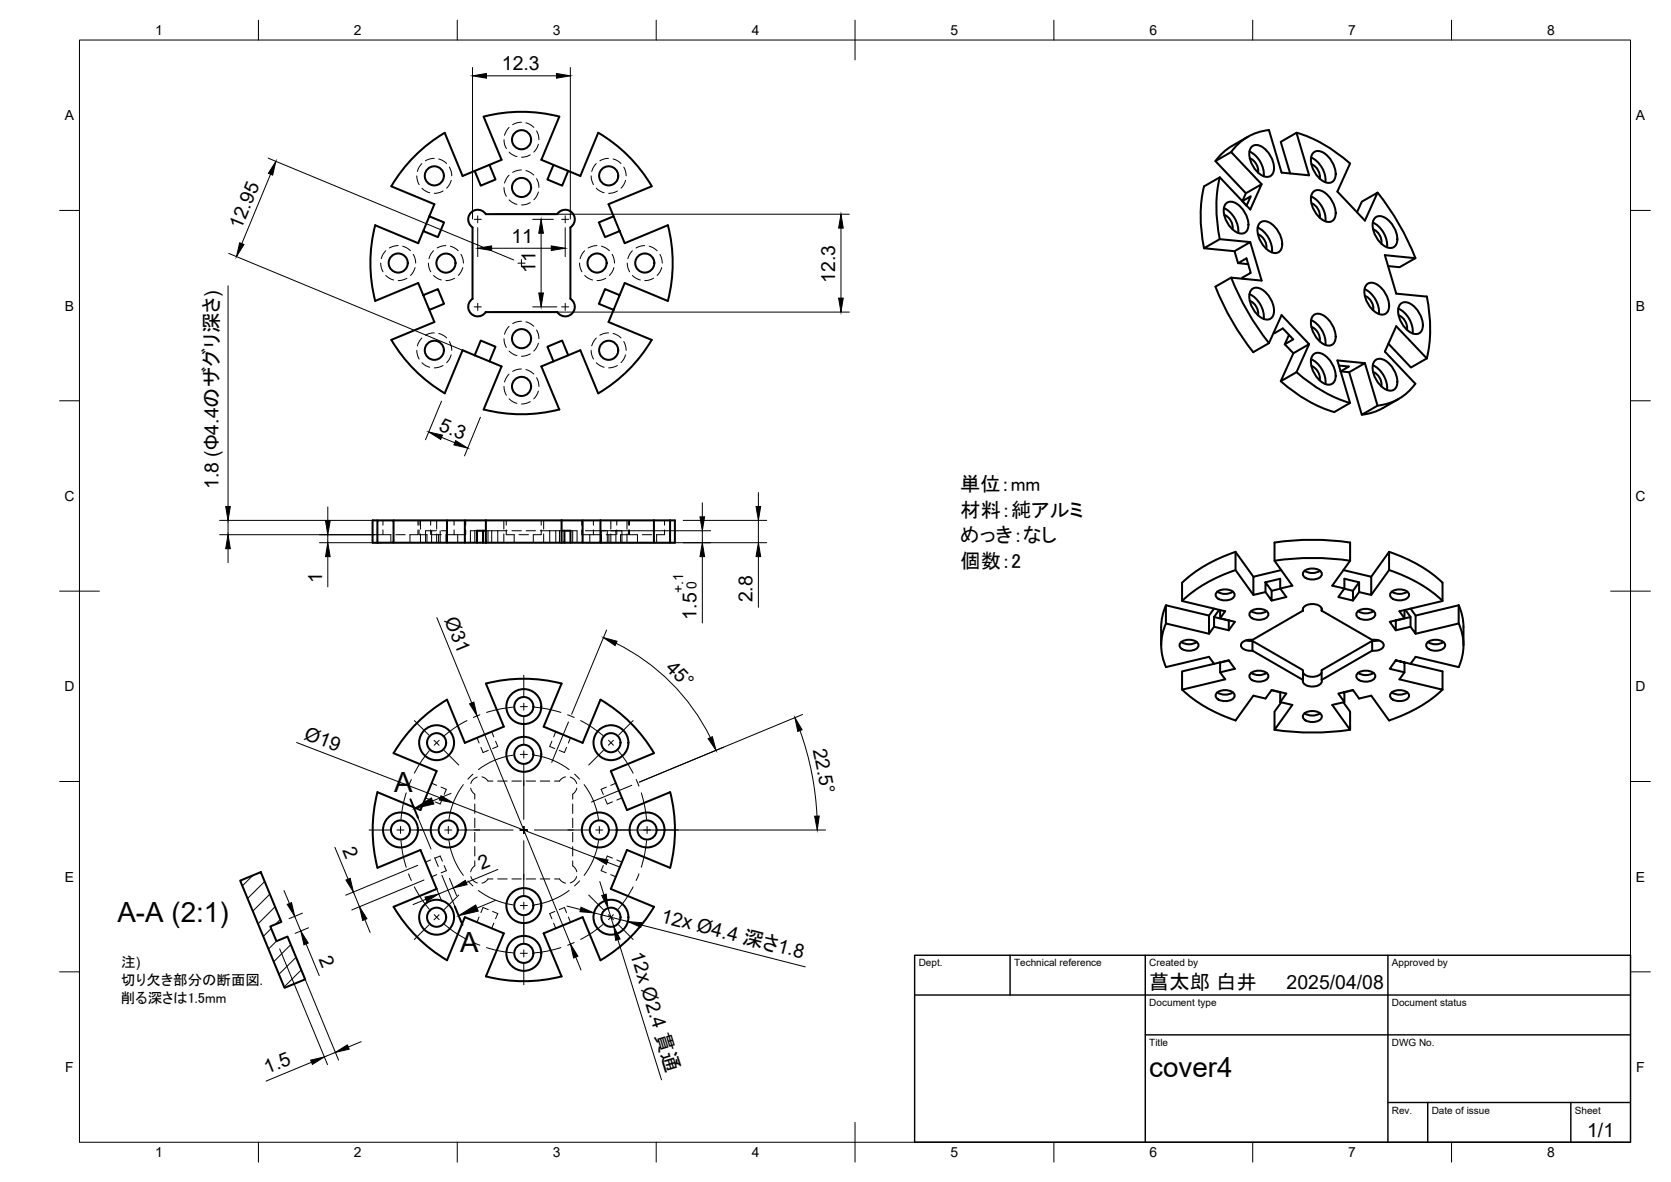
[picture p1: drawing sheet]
<svg xmlns="http://www.w3.org/2000/svg" width="420mm" height="297mm" viewBox="0 0 420 297" stroke-linecap="round" stroke-linejoin="round" font-family="sans-serif">
<!-- layer: Visible -->
<g fill="none" stroke="#000" stroke-width=".51">
<path d="M121.6 29.3l4.5 10.9-3 1.2M121.6 29.3a38 38 0 0 1 19 0l-4.5 10.9 3.1 1.2M309.6 38.2a13.1 13.1 0 0 1 9.5-5.5l3.1 10.7 7 .7-3.2-10.7-4 2.3 2.4 7.9M313.8 34.4l-4 2.3a13.4 13.4 0 0 0-4.2 3.8M314.2 38.1a6.5 6.5 0 0 1 3.5 6.2M314.2 39.8a3.5 3.5 0 0 1 2.1 3.6M314.7 37a2.27 2.27 0 0 1 3.2 .3 6.2 6.2 0 0 1 2.2 6.2 1.86 1.86 0 0 1-2.9 .5 6.2 6.2 0 0 1-2.8-6.6zM326 33.3a35 35 0 0 1 13.4 7.8l-3.1 7 6.9 7.3 3.2-7-4 2.3-1.2 2.6M329.7 39.6a6.5 6.5 0 0 1 3.6 6.2M330.2 38.5a2.27 2.27 0 0 1 3.2 .3 6.2 6.2 0 0 1 2.2 6.2 1.86 1.86 0 0 1-2.9 .5 6.2 6.2 0 0 1-2.8-6.6zM94.3 56.6l10.9 4.5 1.2-3M94.3 56.6a38 38 0 0 0 0 19"/>
<path d="M107.9 54.4l3.8 1.5-1.6 3.7-3.7-1.5zM119.4 43l3.7-1.6 1.5 3.7-3.7 1.6zM119.4 43l-3.1 1.2-4.5-10.8a38 38 0 0 0-13.4 13.4l10.8 4.5-1.3 3.1M139.2 41.4l3.7 1.6-1.5 3.7-3.8-1.6zM142.9 43l3 1.2 4.5-10.8a38 38 0 0 1 13.5 13.4l-10.9 4.5 1.3 3.1M150.6 55.9l3.7-1.5 1.5 3.7-3.7 1.5zM167.9 56.6l-10.8 4.5-1.3-3M167.9 56.6a38 38 0 0 1 0 19M306.7 44.6a35.6 35.6 0 0 0 0 15.5M307.7 52.3a6.5 6.5 0 0 1 3.6 6.2M307.8 54a3.5 3.5 0 0 1 2.1 3.6M308.2 51.2a2.27 2.27 0 0 1 3.2 .3 6.2 6.2 0 0 1 2.3 6.2 1.86 1.86 0 0 1-2.9 .6 6.2 6.2 0 0 1-2.9-6.7z"/>
<path d="M312.4 50.6l2.1-1.3-1.1 2.4zM312.4 50.6l.9-2 3.9-2.3-2.8 6.3-7.7-8-4 2.2a36.1 36.1 0 0 0 0 15.6M316.2 57.2a6.5 6.5 0 0 1 3.6 6.2M316.3 58.9a3.5 3.5 0 0 1 2.1 3.6M316.7 56.1a2.27 2.27 0 0 1 3.2 .3 6.2 6.2 0 0 1 2.3 6.2 1.86 1.86 0 0 1-2.9 .6 6.2 6.2 0 0 1-2.9-6.7zM317.2 46.3l-7.6-8.1-4 2.3 7.7 8.1M329.7 49.4a6.5 6.5 0 0 1 3.6 6.2M329.8 41.3a3.5 3.5 0 0 1 2 3.6M329.8 51.1a3.5 3.5 0 0 1 2 3.6M330.2 48.3a2.27 2.27 0 0 1 3.2 .3 6.2 6.2 0 0 1 2.2 6.2 1.86 1.86 0 0 1-2.9 .6 6.2 6.2 0 0 1-2.8-6.7zM345.2 55.9a6.5 6.5 0 0 1 3.5 6.2M345.2 57.6a3.5 3.5 0 0 1 2.1 3.6"/>
<path d="M345.7 54.8a2.27 2.27 0 0 1 3.2 .3 6.2 6.2 0 0 1 2.2 6.3 1.86 1.86 0 0 1-2.9 .5 6.2 6.2 0 0 1-2.8-6.6zM346.4 48.4a65 65 0 0 1 9.5 16.5M106.4 74.2l3.7-1.5 1.6 3.7-3.8 1.5zM106.4 74.2l-1.2-3.1-10.9 4.5M107.9 77.9l1.3 3-10.8 4.5a38 38 0 0 0 13.4 13.4M122.1 78.4h18M140.1 78.4a2.4 2.4 0 0 0 3.7 .4 2.4 2.4 0 0 0-.4-3.7v-18a2.4 2.4 0 0 0 .4-3.7 2.4 2.4 0 0 0-3.7 .4h-18a2.4 2.4 0 0 0-3.7-.4 2.4 2.4 0 0 0 .4 3.7v18a2.4 2.4 0 0 0-.4 3.7 2.4 2.4 0 0 0 3.8-.4M152.1 72.7l3.7 1.5-1.5 3.7-3.7-1.5zM154.3 77.9l-1.3 3 10.9 4.5a38 38 0 0 1-13.5 13.4M155.8 74.2l1.3-3.1 10.8 4.5M309.6 69.8a65 65 0 0 0 9.5 16.4M311.3 66.1l-.9-3 4-2.3 2.8 9.7-7.6-.7-4 2.2a65.3 65.3 0 0 0 9.5 16.5l4-2.3 3.1-7 7 7.3-4 2.3-2.2-2.3"/>
<path d="M313.9 66.4l-2.6-.3 2.1-1.2 1.1 3.7-2.1 1.2 .1 .2M314.2 73.9a6.5 6.5 0 0 1 3.5 6.2M314.2 75.6a3.5 3.5 0 0 1 2.1 3.6M314.4 60.8l-7.7-.7-4 2.3 7.7 .7M314.7 72.8a2.27 2.27 0 0 1 3.2 .3 6.2 6.2 0 0 1 2.2 6.2 1.86 1.86 0 0 1-2.9 .6 6.2 6.2 0 0 1-2.8-6.6zM330.2 79.4a2.27 2.27 0 0 1 3.2 .3 6.2 6.2 0 0 1 2.2 6.2 1.86 1.86 0 0 1-2.9 .5 6.2 6.2 0 0 1-2.8-6.6zM343.1 72.7a6.5 6.5 0 0 1 3.6 6.2M343.2 74.4a3.5 3.5 0 0 1 2.1 3.6M343.6 71.6a2.27 2.27 0 0 1 3.2 .3 6.2 6.2 0 0 1 2.2 6.2 1.86 1.86 0 0 1-2.8 .5 6.2 6.2 0 0 1-2.9-6.6zM349 66.9l2.9 .2 4-2.2-7.7-.8 2.9 9.7 7.7 .7M351.6 77.6a6.5 6.5 0 0 1 3.6 6.2M351.7 79.3a3.5 3.5 0 0 1 2.1 3.6"/>
<path d="M352.1 76.5a2.27 2.27 0 0 1 3.2 .3 6.2 6.2 0 0 1 2.2 6.2 1.86 1.86 0 0 1-2.8 .5 6.2 6.2 0 0 1-2.9-6.6zM358.8 74.5a35.6 35.6 0 0 1 0 15.6M119.4 89.3l-3.1-1.3-4.5 10.9M120.9 85.6l3.7 1.5-1.5 3.7-3.7-1.5zM123.1 90.8l3 1.3-4.5 10.8M137.6 87.1l3.8-1.5 1.5 3.7-3.7 1.5zM139.2 90.8l-3.1 1.3 4.5 10.8a38 38 0 0 1-19 0M142.9 89.3l3-1.3 4.5 10.9M320.3 83.6l.1 .1 2.2-1.2 2.6 2.8-2.2 1.2 1.1-2.3M325.2 88.8l-3.2 7 4-2.3M326 93.5a35.4 35.4 0 0 0 13.4 7.8M329.2 86.5l-3.2 7"/>
<path d="M329.7 90.3a6.5 6.5 0 0 1 3.6 6.2M329.7 80.5a6.5 6.5 0 0 1 3.6 6.2M329.8 92a3.5 3.5 0 0 1 2 3.6M329.8 82.2a3.5 3.5 0 0 1 2 3.6M330.2 89.2a2.27 2.27 0 0 1 3.2 .3 6.2 6.2 0 0 1 2.2 6.2 1.86 1.86 0 0 1-2.9 .6 6.2 6.2 0 0 1-2.8-6.7zM336.7 91.9l2.5 .2-2.1 1.2 2.1 .2 4-2.2-6.9-.7 3.1 10.7-3.9 2.3a35.5 35.5 0 0 1-13.5-7.8M339.2 93.5l3.2 10.7 4-2.3M343.2 91.3l3.2 10.6M345.2 91.8a6.5 6.5 0 0 1 3.5 6.2M345.2 93.5a3.5 3.5 0 0 1 2.1 3.6M345.7 90.7a2.27 2.27 0 0 1 3.2 .3 6.2 6.2 0 0 1 2.2 6.2 1.86 1.86 0 0 1-2.9 .6 6.2 6.2 0 0 1-2.8-6.7zM349.1 86.4l5.7 6 4-2.3"/>
<path d="M355.9 96.4a13.1 13.1 0 0 1-9.5 5.5M358.8 90.1l-7.7-8.1-2.9 6.4 7.7 8M351.7 100.3l-4 2.2a13.4 13.4 0 0 1-5.3 1.7M94.9 130.8h4.1v5.6h-4.1zM94.9 130.8h-1.2v5.6h1.2M99 130.8h13.4M99 136.4h13.4M116.9 130.8h-4.5v5.6h4.5M121.5 133.4v3h-1.6v-3h2.3M121.5 136.4h.7M122.2 130.8h-5.3v5.6h3M122.2 130.8h19"/>
<path d="M122.2 136.4h19M122.2 130.8v5.6M141.2 133.4h2.2v3h-1.5M141.2 130.8h5.3v5.6h-3.1M141.2 130.8v5.6M141.9 133.4v3h-.7M146.5 130.8h4.5M151 130.8v5.6h-4.5M151 130.8h13.4M151 136.4h13.4M164.4 130.8v5.6h4.1v-5.6M164.4 130.8h4.1"/>
<path d="M168.5 130.8h1.2v5.6h-1.2M310.7 138.7a35.6 35.6 0 0 0-13.5 7.7M339.5 136.3v4.6l-4.5 6.3 3 .7M339.5 136.3a65.1 65.1 0 0 0-19 0v4.6l4.5 6.3-5.3 1.3M349.3 138.7v4.6l-4.5 6.2M349.3 138.7l-4.5 6.2M349.3 138.7a35.5 35.5 0 0 1 13.4 7.7v4.6l-10.8 2.6 1.2 1.8M292 157.6v4.6M293.2 152.1a13.4 13.4 0 0 0-1.2 5.5M293.2 156.7a13.1 13.1 0 0 0 0 10.9l10.8-2.5 1.3 1.7M297.2 146.4v4.6l10.9 2.6-1.3 1.8M304 154.7l-10.8-2.6v4.6l10.8 2.6"/>
<path d="M305.3 155.1l3.7 .8v2.5l-3.7-.9zM305.3 152.9l-1.3 1.8v4.6l1.3-1.8M306 148.8a3.3 3.3 0 0 1 4.4 .3 1.5 1.5 0 0 1-1.7 1.7l-.7 .1a2.12 2.12 0 0 1-2.4-1.4zM306.1 148.7a3.6 3.6 0 0 0 3.9 0M306.6 153.3l-1.3 1.8M306.8 153.3v2.1l3.7 .9-1.5 2.1M309 155.9h.1M310.7 143.3a35.6 35.6 0 0 0-13.5 7.7M314.4 153.7a3.3 3.3 0 0 1 4.5 .3 1.5 1.5 0 0 1-1.8 1.7l-.6 .1a2.12 2.12 0 0 1-2.4-1.4zM314.6 153.6a3.6 3.6 0 0 0 3.9 0M315.2 144.9l-4.5-6.2v4.6l4.5 6.2M318.2 146.3l1.5 2.2v2.4l-1.5-2.1z"/>
<path d="M318.2 146.3l3.7-.9v2.5l1.5 2.1-3.7 .9M320.5 140.9a65.1 65.1 0 0 1 19 0M322.2 143.3l-7 1.6v4.6l3-.7M327.6 153.5l-12.7 7.3a2.19 2.19 0 0 0-2.9 1.5 2.46 2.46 0 0 0 2.9 1.2M327.6 152.9v.6M327.6 153.5a1.86 1.86 0 0 1 2.4-1.7 1.86 1.86 0 0 1 2.3 1.7M327.9 143.6a3.3 3.3 0 0 1 4.4 .3 1.5 1.5 0 0 1-1.7 1.7h-.6a2.12 2.12 0 0 1-2.4-1.4zM328 143.4a3.6 3.6 0 0 0 3.9 0M332.3 153.5l12.7 7.3a2.19 2.19 0 0 1 2.9 1.5 2.46 2.46 0 0 1-2.9 1.2M332.3 152.9v.6M337.8 143.3l7 1.6v4.6l-3.1-.7M340.2 148.5l1.5-2.2v2.5l-1.5 2.1"/>
<path d="M341.3 153.7a3.3 3.3 0 0 1 4.4 .3 1.5 1.5 0 0 1-1.7 1.7l-.6 .1a2.12 2.12 0 0 1-2.4-1.4zM341.5 153.6a3.6 3.6 0 0 0 3.9 0M341.7 146.3l-3.7-.9v2.5l-1.5 2.1 3.7 .9v-2.4l-2.2-.6M349.3 143.3a35.6 35.6 0 0 1 13.4 7.7M349.8 148.8a3.3 3.3 0 0 1 4.4 .3 1.5 1.5 0 0 1-1.7 1.7l-.6 .1a2.12 2.12 0 0 1-2.4-1.4zM350 148.7a3.6 3.6 0 0 0 3.8 0M351 155.9l3.7-.8v2.4l-3.7 .9M353.1 153.3v2.1l-3.7 .9 1.6 2.1-.1-2.5M353.4 153.3l1.3 1.8M354.7 152.9l1.2 1.8v4.6l-1.2-1.8M366.8 152.1a13.4 13.4 0 0 1 1.2 5.5v4.6M366.8 156.7a13.1 13.1 0 0 1 0 10.9l-10.9-2.5-1.2 1.7"/>
<path d="M366.8 152.1v4.6l-10.9 2.6M366.8 152.1l-10.9 2.6M296.9 161.5a3.3 3.3 0 0 1 4.4 .3 1.5 1.5 0 0 1-1.7 1.7h-.6a2.12 2.12 0 0 1-2.4-1.3zM297 161.3a3.6 3.6 0 0 0 3.9 0M297.2 173.3a35.9 35.9 0 0 0 13.5 7.8l4.5-6.3 3 .7 1.5-2.1 3.7 .9-1.5 2.1M305.3 166.8l3.7-.9 1.5 2.2-3.7 .9M305.3 166.8l-8.1 1.9v4.6l10.9-2.6-1.3-1.7M306 174.1a3.3 3.3 0 0 1 4.4 .4 1.5 1.5 0 0 1-1.7 1.7h-.7a2.12 2.12 0 0 1-2.4-1.4zM306.1 174a3.6 3.6 0 0 0 3.9 0M306.8 166.5h.1M309 166l-2.2 .5v2.5M313.3 160.9l1.6 .2"/>
<path d="M314.4 169.2a3.3 3.3 0 0 1 4.5 .4 1.5 1.5 0 0 1-1.8 1.7h-.6a2.12 2.12 0 0 1-2.4-1.4zM314.6 169.1a3.6 3.6 0 0 0 3.9 0M314.9 163.5v-2.4l12.7 7.3v2.5M314.9 163.5l12.7 7.4M319.7 173.4l2.2 .6M321.9 176.4l3.1 .8-4.5 6.2v-4.6l1.7-2.3M321.9 173.9v2.5M327.6 170.9a1.86 1.86 0 0 0 2.4 1.6 1.86 1.86 0 0 0 2.3-1.6M327.6 169a3.1 3.1 0 0 0 4.7 0M327.9 179.4a3.3 3.3 0 0 1 4.4 .3 1.5 1.5 0 0 1-1.7 1.7h-.6a2.12 2.12 0 0 1-2.4-1.3zM328 179.2a3.6 3.6 0 0 0 3.9 0M338 176.4l-3 .8 4.5 6.2v-4.6l-1.7-2.3"/>
<path d="M340.2 173.4l-2.2 .6M341.3 169.2a3.3 3.3 0 0 1 4.4 .4 1.5 1.5 0 0 1-1.7 1.7h-.6a2.12 2.12 0 0 1-2.4-1.4zM341.5 169.1a3.6 3.6 0 0 0 3.9 0M345 163.5v-2.4l-12.7 7.3v2.5M345 163.5l-12.7 7.4M346.7 160.9l-1.7 .2M349.8 174.1a3.3 3.3 0 0 1 4.4 .4 1.5 1.5 0 0 1-1.7 1.7h-.6a2.12 2.12 0 0 1-2.4-1.4zM350 174a3.6 3.6 0 0 0 3.8 0M350.9 166l2.2 .5v2.5l-3.7-.9 1.6-2.2 3.7 .9M353.2 166.5h-.1M354.7 166.8l8 1.9v4.6l-10.8-2.6 1.2-1.7M358.9 161.5a3.3 3.3 0 0 1 4.4 .3 1.5 1.5 0 0 1-1.7 1.7h-.6a2.12 2.12 0 0 1-2.4-1.3z"/>
<path d="M359 161.3a3.6 3.6 0 0 0 3.9 0M362.7 173.3a35.8 35.8 0 0 1-13.4 7.8l-4.5-6.3-3.1 .7-1.5-2.1-3.7 .9 1.5 2.1v-2.5M168.5 199.1l-10.9 4.5-4-9.8 10.8-4.5a37.7 37.7 0 0 0-13.4-13.5l-4.5 10.9-9.8-4.1 4.5-10.8a38 38 0 0 0-19 0l4.5 10.8-9.8 4.1-4.5-10.9a38.1 38.1 0 0 0-13.4 13.5l10.8 4.5-4.1 9.8-10.8-4.5a38.3 38.3 0 0 0 0 19l10.8-4.5 4.1 9.8-10.8 4.5a38.3 38.3 0 0 0 13.4 13.4l4.5-10.8 9.8 4.1-4.5 10.8M168.5 199.1a38 38 0 0 1 0 19M320.5 183.4a65.1 65.1 0 0 0 19 0M168.5 218.1l-10.9-4.5-4 9.8 10.9 4.5a38 38 0 0 1-13.5 13.4l-4.5-10.8-9.8 4.1 4.5 10.8M60.4 221.3l5.2-2.1 5.1 12.5-2.7 1.1 1.5 3.7 2.8-1.1 4.4 10.7-5.2 2.1zM141.2 245.4a38 38 0 0 1-19 0"/>
<circle cx="131.1" cy="35.1" r="2.4"/>
<circle cx="109.2" cy="44.2" r="2.4"/>
<circle cx="131.1" cy="47.1" r="2.4"/>
<circle cx="153" cy="44.2" r="2.4"/>
<circle cx="100.1" cy="66.1" r="2.4"/>
<circle cx="112.1" cy="66.1" r="2.4"/>
<circle cx="150.1" cy="66.1" r="2.4"/>
<circle cx="162.1" cy="66.1" r="2.4"/>
<circle cx="109.2" cy="88" r="2.4"/>
<circle cx="131.1" cy="97.1" r="2.4"/>
<circle cx="131.1" cy="85.1" r="2.4"/>
<circle cx="153" cy="88" r="2.4"/>
<circle cx="131.7" cy="177.6" r="4.4"/>
<circle cx="131.7" cy="177.6" r="2.4"/>
<circle cx="109.8" cy="186.6" r="4.4"/>
<circle cx="109.8" cy="186.6" r="2.4"/>
<circle cx="131.7" cy="189.6" r="4.4"/>
<circle cx="131.7" cy="189.6" r="2.4"/>
<circle cx="153.6" cy="186.6" r="4.4"/>
<circle cx="153.6" cy="186.6" r="2.4"/>
<circle cx="100.7" cy="208.6" r="4.4"/>
<circle cx="100.7" cy="208.6" r="2.4"/>
<circle cx="112.7" cy="208.6" r="4.4"/>
<circle cx="112.7" cy="208.6" r="2.4"/>
<circle cx="150.7" cy="208.6" r="4.4"/>
<circle cx="150.7" cy="208.6" r="2.4"/>
<circle cx="162.7" cy="208.6" r="4.4"/>
<circle cx="162.7" cy="208.6" r="2.4"/>
<circle cx="109.8" cy="230.5" r="4.4"/>
<circle cx="109.8" cy="230.5" r="2.4"/>
<circle cx="131.7" cy="239.6" r="4.4"/>
<circle cx="131.7" cy="227.6" r="4.4"/>
<circle cx="131.7" cy="227.6" r="2.4"/>
<circle cx="131.7" cy="239.6" r="2.4"/>
<circle cx="153.6" cy="230.5" r="4.4"/>
<circle cx="153.6" cy="230.5" r="2.4"/>
</g>
<!-- layer: Hidden -->
<g fill="none" stroke="#000" stroke-width=".25">
<path d="M109.2 39.8l-.9 .1-1.3 .5M110.3 39.9l.9 .4 1.1 .8M126.7 35.1l.2 1.2 .4 1M128 32l-.6 .8-.5 1.2M128 38.2l1.1 .8 .9 .4M131.1 30.7l-.9 .1-1.3 .5M132.2 30.9l.9 .3 1.1 .8M133.3 38.9l-.7 .4-1.5 .2M134.9 32.9l.5 1 .1 1.2M135.4 36.2l-.5 1.2-.7 .8M153 39.8l-.9 .1-1.3 .5M154.2 39.9l.9 .4 1 .8"/>
<path d="M104.8 44.2l.2 1.2 .4 1M106.1 41.1l-.7 .8-.5 1.2M106.1 47.3l1.1 .8 .9 .3M111.4 48l-.7 .4-1.5 .2M113 42l.4 1 .2 1.2M113.5 45.3l-.6 1.2-.6 .8M126.7 47.1l.2 1.2 .4 1M128 44l-.6 .8-.5 1.2M128 50.2l1.1 .8 .9 .4M131.1 42.7l-.9 .1-1.3 .5M132.2 42.9l.9 .3 1.1 .8M133.3 50.9l-.7 .4-1.5 .2"/>
<path d="M134.9 44.9l.5 1 .1 1.2M135.4 48.2l-.5 1.2-.7 .8M148.6 44.2l.2 1.2 .4 1M149.9 41.1l-.6 .8-.5 1.2M149.9 47.3l.6 .5 1.4 .6M155.2 48l-.7 .4-1.5 .2M156.8 42l.5 1 .1 1.2M157.3 45.3l-.5 1.2-.7 .8M95.7 66.1l.2 1.2 .4 1M97 63l-.6 .8-.5 1.2M97 69.2l1.1 .8 .9 .4M100.1 61.7l-.9 .1-1.3 .5"/>
<path d="M101.2 61.9l.9 .3 1.1 .8M102.3 69.9l-1.3 .5-.9 .1M103.9 63.9l.5 1 .1 1.2M104.4 67.3l-.5 1.1-.7 .8M107.7 66.1l.2 1.2 .4 1M109 63l-.6 .8-.5 1.2M109 69.2l1.1 .8 .9 .4M112.1 61.7l-.9 .1-1.3 .5M113.2 61.9l.9 .3 1.1 .8M114.3 69.9l-1.3 .5-.9 .1M115.9 63.9l.5 1 .1 1.2M116.4 67.3l-.5 1.1-.7 .8"/>
<path d="M145.7 66.1l.2 1.2 .4 1M147 63l-.6 .8-.5 1.2M147 69.2l1.1 .8 .9 .4M150.1 61.7l-.9 .1-1.3 .5M151.2 61.9l.9 .3 1.1 .8M152.3 69.9l-1.3 .5-.9 .1M153.9 63.9l.4 1 .2 1.2M154.4 67.3l-.5 1.1-.7 .8M157.7 66.1l.2 1.2 .4 1M159 63l-.6 .8-.5 1.2M159 69.2l1.1 .8 .9 .4M162.1 61.7l-.9 .1-1.3 .5"/>
<path d="M163.2 61.9l.9 .3 1.1 .8M164.3 69.9l-1.3 .5-.9 .1M165.9 63.9l.4 1 .2 1.2M166.4 67.3l-.5 1.1-.7 .8M104.8 88l.2 1.2 .4 1M106.1 84.9l-.7 .9-.5 1.1M106.1 91.2l1.1 .8 .9 .3M109.2 83.7l-1.5 .2-.7 .4M110.3 83.8l1.4 .6 .6 .5M111.4 91.8l-1.3 .6h-.9M113 85.8l.4 1.1 .2 1.1M113.5 89.2l-.6 1.1-.6 .9"/>
<path d="M126.7 97.1l.2 1.2 .4 1M126.7 85.1l.2 1.2 .4 1M128 94l-.6 .8-.5 1.2M128 82l-.6 .8-.5 1.2M128 88.2l1.1 .8 .9 .4M131.1 92.7l-1.5 .3-.7 .3M131.1 80.7l-1.5 .3-.7 .3M132.2 92.9l.9 .3 1.1 .8M132.2 80.9l.9 .3 1.1 .8M133.3 88.9l-1.3 .5-.9 .1M134.9 94.9l.5 1 .1 1.2M134.9 82.9l.5 1 .1 1.2"/>
<path d="M135.4 98.3l-.5 1.1-.7 .8M135.4 86.3l-.5 1.1-.7 .8M148.6 88l.2 1.2 .4 1M149.9 84.9l-.6 .9-.5 1.1M149.9 91.2l1.1 .8 .9 .3M153 83.7l-1.4 .2-.8 .4M154.2 83.8l.9 .3 1 .8M155.2 91.8l-1.3 .6h-.9M156.8 85.8l.5 1.1 .1 1.1M157.3 89.2l-.5 1.1-.7 .9M128 100.2l1.1 .8 .9 .4M133.3 100.9l-1.3 .5-.9 .1"/>
<path d="M96.3 133.2v1.2h2M96.3 130.8v1.2M98.3 134.4v2M99.5 134.4h2.4M105.1 133.2v1.2h-2v2M105.1 130.8v1.2M105.4 133.2v1.2h2v2M105.4 130.8v1.2M105.7 130.8v2.2M105.7 134.2v2.2M108.3 130.8v1.2M108.3 133.2v1.2"/>
<path d="M108.5 133.4h-1.5v3M108.6 134.4h2.4M109.8 133.4h-1.3v3M109.8 130.8v2.2M109.8 134.2v2.2M110.3 134.4v2M110.7 133.4v3M111 133.4h1.2v3M114.2 134.4h-2.1l.1 2M114.2 130.8v1.2M114.2 133.2v1.2M115.1 134.4v2"/>
<path d="M117.1 133.2v1.2h-2.9M117.1 130.8v1.2M119.4 133.4v3M119.9 133.4h-1.6v3M122.2 133.4h1.4M122.7 133.4v3M125.2 133.4h-1.6v3M125.2 133.4v3M125.2 133.4h2.3M126.7 130.8v2.2M126.7 134.2v2.2M127.3 133.2v1.2h2v2"/>
<path d="M127.3 130.8v1.2M128.7 133.4h2.4M130.5 134.4h2.4M132.3 133.4h2.4M135.8 133.4h2.4M136.1 133.2v1.2h-2v2M136.1 130.8v1.2M136.7 130.8v2.2M136.7 134.2v2.2M138.2 136.4v-3h1.5v3M139.7 133.4h1.5M140.7 133.4v3"/>
<path d="M143.4 133.4h1.7v3M144 133.4v3M146.3 133.2v1.2h2.9M146.3 130.8v1.2M148.3 134.4v2M149.2 134.4h2v2M149.2 130.8v1.2M149.2 133.2v1.2M152.4 133.4h-1.2v3M152.4 134.4h2.4M152.7 133.4v3M153.1 134.4v2"/>
<path d="M153.6 130.8v2.2M153.6 134.2v2.2M153.6 133.4h1.3v3M154.9 133.4h1.5v3M155.1 130.8v1.2M155.1 133.2v1.2M157.6 130.8v2.2M157.6 134.2v2.2M158 133.2v1.2h-2v2M158 130.8v1.2M158.3 133.2v1.2h2v2M158.3 130.8v1.2"/>
<path d="M161.5 134.4h2.4M167.1 133.2v1.2h-2v2M167.1 130.8v1.2M108.5 196.8l1.3 .6M110.9 197.8l1.3 .6-.5 1.3M118.3 198.1l.4 .9 .7 .6v1.2M119.9 185.4l.6 1.3M120 195.3l-1.2 .8-.4 .8M120.9 187.8l.6 1.3 1.3-.5M121.2 195.2l.9 .4 .6 .7h1.3M123.6 183.9l.6 1.3M124.6 186.3l.6 1.3-1.3 .5"/>
<path d="M125.1 196.3h2.4M128.7 196.3h2.4M132.3 196.3h2.4M135.8 196.3h2.4M138.8 186.3l-.6 1.3 1.3 .5M139.7 183.9l-.5 1.3M142.2 195.2l-.9 .4-.6 .7h-1.3M142.5 187.8l-.6 1.3-1.3-.5M143.4 195.3l.8 .4 .8 1.2M143.4 185.4l-.5 1.3M145 198.1l-.4 .9-.6 .6v1.2M152.5 197.8l-1.3 .6 .5 1.3"/>
<path d="M154.9 196.8l-1.3 .6M107 200.5l1.3 .5M108.3 216.1l-1.3 .5M109.4 215.7l1.3-.6 .5 1.3M109.8 219.8l-1.3 .6M111.2 200.8l-.5 1.2-1.3-.5M111.7 217.5l.5 1.3-1.3 .6M119.4 216.3v1.3l-.7 .6-.4 .9M119.4 202v2.4M119.4 205.6v2.4M119.4 209.2v2.4M119.4 212.8v2.3"/>
<path d="M144 216.3v1.3l.6 .6 .4 .9M144 202v2.4M144 205.6v2.4M144 209.2v2.4M144 212.8v2.3M151.7 217.5l-.5 1.3 1.3 .6M152.1 200.8l.6 1.2 1.3-.5M153.6 219.8l1.3 .6M154 215.7l-1.3-.6-.6 1.3M155.1 216.1l1.3 .5M156.4 200.5l-1.3 .5M118.4 220.3l.7 1.1 .9 .5"/>
<path d="M120.5 230.4l-.6 1.4M122.8 228.6l-1.3-.5-.6 1.2M123.9 229.1l1.3 .5-.6 1.3M124 220.9h-1.3l-.6 .6-.9 .4M124.2 232l-.6 1.3M125.1 220.9h2.4M128.7 220.9h2.4M132.3 220.9h2.4M135.8 220.9h2.4M139.2 232l.5 1.3M139.4 220.9h1.3l.6 .6 .9 .4M139.5 229.1l-1.3 .5 .6 1.3"/>
<path d="M140.6 228.6l1.3-.5 .6 1.2M142.9 230.4l.5 1.4M145 220.3l-.5 .8-1.1 .8"/>
</g>
<!-- layer: BORDER -->
<g fill="none" stroke="#000" stroke-width=".25">
<path d="M20 10.1h390v276.9h-390zM65 5.1v5M115 5.1v5M165 5.1v5M215 5.1v10M265 5.1v5M315 5.1v5M365 5.1v5M15 52.9h5M410 52.9h5M15 100.7h5M410 100.7h5"/>
<path d="M15 148.6h10M405 148.6h10M15 196.4h5M410 196.4h5M15 244.2h5M410 244.2h5M65 287v5M115 287v5M165 287v5M215 282.1v9.9M265 287v5M315 287v5"/>
<path d="M365 287v5"/>
</g>
<!-- layer: TITLEBLOCK -->
<path d="M230 240.1h180v46.9h-180zM230 250h180M254 240.1v9.9M288 240.1v46.9M349 240.1v46.9M288 260.1h122M349 277.1h61M359 277.1v9.9M395 277.1v9.9" fill="none" stroke="#000" stroke-width=".36"/>
<!-- layer: Smart Centers -->
<g fill="none" stroke="#000" stroke-width=".25">
<path d="M119.2 55.1h1.8M120.1 54.2v1.8M141.2 55.1h1.8M142.1 54.2v1.8M119.2 77.1h1.8M120.1 76.2v1.8M130.2 66.1h1.8M131.1 65.2v1.8M141.2 77.1h1.8M142.1 76.2v1.8M120.7 179.6l-1.7 .7M129 177.7l-3.1 .4-3.6 .9"/>
<path d="M130.8 177.6h1.8M131.7 169.7v5.2M131.7 176.7v1.8M134.4 177.7l3.1 .4 3.5 .9M142.7 179.6l1.7 .7M102.2 199.2l-1 3.6-.4 3.1M103.4 195.9l-.7 1.7M104.2 181.1l3.7 3.7M107.9 188.6l-1.9 2.6-1.8 3.1M109.1 186l1.3 1.3M110.4 186l-1.2 1.3M111.7 188.6l3.7 3.7"/>
<path d="M116.5 197.2a18.8 18.8 0 0 0-3.6 8.7M117.4 181.1l-3.1 1.9-2.6 1.9M118.9 194.5l-1.3 1.3M129 189.8a18.6 18.6 0 0 0-8.7 3.6M130.8 189.6h1.8M131.7 180.3v6.6M131.7 188.7v1.8M131.7 192.3v13.6M134.4 189.8a18.8 18.8 0 0 1 8.7 3.6M142.9 181.4l-4.2 10.2M144.5 194.5l1.2 1.3M146 181.1l3.1 1.9 2.5 1.9"/>
<path d="M146.9 197.2a18.8 18.8 0 0 1 3.6 8.7M151.7 188.6l-3.7 3.7M153 186l1.3 1.3M154.2 186l-1.2 1.3M155.4 188.6l1.9 2.6 1.9 3.1M158.9 197.3l-10.2 4.3M159.2 181.1l-3.7 3.7M160 195.9l.7 1.7M161.2 199.2l.9 3.6 .5 3.1M92.8 208.6h5.2M99.8 208.6h1.8M100.7 207.7v1.8"/>
<path d="M100.8 211.3l.4 3.1 1 3.5M102.7 219.6l.7 1.7M103.4 208.6h6.6M111.8 208.6h1.8M112.7 207.7v1.8M112.9 211.3a18.6 18.6 0 0 0 3.6 8.7M115.4 208.6h13.6M130.8 208.6h1.8M131.7 207.7v1.8M131.7 211.3v13.6M134.4 208.6h13.6M149.8 208.6h1.8"/>
<path d="M150.5 211.3a18.6 18.6 0 0 1-3.6 8.7M150.7 207.7v1.8M153.4 208.6h6.6M160.7 219.6l-.7 1.7M161.8 208.6h1.8M162.6 211.3l-.5 3.1-.9 3.5M162.7 207.7v1.8M165.4 208.6h5.2M104.2 222.9l1.8 3.1 1.9 2.5M107.9 232.4l-3.7 3.7M109.2 229.9l1.2 1.2M110.4 229.9l-1.3 1.2"/>
<path d="M111.7 232.3l2.6 1.9 3.1 1.9M115.4 224.9l-3.7 3.7M117.6 221.4l1.3 1.2M119 236.9l1.6 .6M120.3 223.8a19.4 19.4 0 0 0 8.7 3.6M122.3 238.1l3.6 .9 3.1 .5M130.8 239.6h1.8M130.8 227.5h1.8M131.7 226.7v1.8M131.7 230.3v6.6M131.7 238.7v1.8M141 238.1l-3.5 .9-3.1 .5"/>
<path d="M143.1 223.8a19.4 19.4 0 0 1-8.7 3.6M144.4 236.9l-1.7 .6M145.7 221.4l-1.2 1.2M148 224.9l3.7 3.7M151.6 232.3l-2.5 1.9-3.1 1.9M153 229.9l1.2 1.2M154.3 229.9l-1.3 1.2M155.5 232.4l3.7 3.7M159.2 222.9l-1.9 3.1-1.9 2.5M131.7 242.3v5.2"/>
</g>
<!-- layer: FD_Dimensions -->
<g fill="none" stroke="#000" stroke-width=".25">
<path d="M118.8 17v38M122.3 19.1h17.6M143.4 17v38M67.4 39.7l61.8 25.6M68 43.8l-7.2 17.4M120.1 57.2v7.3M124.2 53.8h89.4M133.9 55.1h5.2M136.1 58.6v15M142.1 57.2v7.3M211.5 57.3v17.6M57.3 71.8v55.5"/>
<path d="M57.5 63.7l59.9 24.8M123.6 62.4h15M124.2 78.4h89.4M133.9 77.1h6.1M111 100.8l-4 9.7M111 109.9l3.4 1.4M120.8 104.8l-4 9.8M55.2 130.8h39M55.2 134.4h41M57.3 130.8v3.6M57.3 137.9v3.5M80.3 136.4h15.9"/>
<path d="M82.4 127.4v3.5M82.4 134.4v2M82.4 139.9v7.6M147.2 136.4h45.6M147.2 133.4h31.5M171.8 130.8h21M176.6 126.4v3.5M176.6 133.4v3M176.6 139.9v16.7M190.7 123.8v3.5M190.7 130.8v5.6M190.7 139.9v12.7"/>
<path d="M109.8 155.2l8.8 21.5M152.5 158.3l-8.8 21.2M120 179.9l23.4 57.4M154.9 161.7a52.3 52.3 0 0 1 23.7 23.7M201.8 179.5l-41 17M74.6 186.6l36.1 13.9M201.2 183.6a73.8 73.8 0 0 1 4.2 21.5M84.2 213l3.3 7.9M105.1 217.5l-18.2 7.5M114 201.8l35.4 13.6M125.2 218.5l-8 3.3M152.7 216.7l3.3 1.2"/>
<path d="M160.7 208.6h46.9M70.3 238.4l12.1 29.2M71.4 223.8l1.4 3.2M73.1 237.3l12 29.1M74.1 230.3l1.5 3.7M76.1 229.5l-3.4 1.4M77 237.2l3.3 8M77.6 233.2l-3.4 1.4M88.9 224.2l1.5 3.7M91.7 231.1l1.4 3.2M106.6 221.2l-18.1 7.5M107.1 226l-3.3 1.3"/>
<path d="M109.3 222.3l1.8 4.3M113 220.8l1.8 4.3M114 223.1l-3.7 1.5M142.6 227.7l3.4 .9M149.4 229.4l8.5 2.2M150.8 221.5l1 3.4M152.9 228.2l1.4 4.6M155.4 236.1l10.9 35.3M161.3 232.5l41.2 10.5M144.8 240.5l1.3 3.3M78.3 266.9l-11.4 4.8M84.3 264.5l-2.7 1.1"/>
<path d="M90.8 261.8l-3.2 1.3"/>
</g>
<g fill="#000" stroke="#000" stroke-width=".25">
<path d="M118.8 19.1l3.5-.6v1.1zM139.9 18.5l3.5 .6-3.5 .5zM69.4 40.5l-.8 3.5-1.1-.5zM136.1 55.1l.5 3.5h-1.1zM211.5 53.8l.5 3.5h-1.1zM60.3 61l1 .5-1.8 3zM120.1 62.4l3.5-.6v1.2zM135.5 73.6h1.1l-.5 3.5zM138.6 61.8l3.5 .6-3.5 .6zM210.9 74.9h1.1l-.5 3.5zM107.8 108.5l3.5 .9-.5 1zM114.6 110.7l3 1.9-3.5-.8z"/>
<path d="M57.3 134.4l.6 3.5h-1.2zM56.7 127.3h1.2l-.6 3.5zM81.9 130.9h1.1l-.6 3.5zM82.4 136.4l.6 3.5h-1.1zM176 129.9h1.2l-.6 3.5zM176.6 136.4l.6 3.5h-1.2zM190.1 127.3h1.2l-.6 3.5zM190.7 136.4l.6 3.5h-1.2zM118.1 176.9l1-.5 .9 3.5zM151.7 160.2l3.5 .9-.5 1.1zM110.9 200l3.1 1.8-3.5-.8zM178.1 185.6l1-.5 .9 3.5z"/>
<path d="M199.9 180.3l1.8 3.1-1.1 .4zM149.4 215.4l3.5 .7-.4 1.1zM204.8 205.1h1.2l-.5 3.5zM72.2 227.3l1.1-.5 .8 3.5zM75.6 234l1.9 3-1.1 .4zM87 221.2l1.1-.5 .8 3.5zM90.4 227.9l1.9 3-1.1 .4zM106.8 225.5l3.5-.9-3 1.9zM114 223.1l3-1.9 .5 1.1zM146.1 228l3.3 1.4-3.6-.3zM151.3 225.1l1.1-.4 .5 3.5zM154.3 232.8l1.6 3.2-1.1 .3z"/>
<path d="M157.9 231.6l3.5 .3-.3 1.1zM143.4 237.3l1.9 3-1.1 .4zM78.1 266.4l3.5-.8-3.1 1.9zM84.3 264.5l3-1.9 .5 1.1z"/>
</g>
<!-- layer: Hatching -->
<path d="M63.6 220l-2.7 2.6M66.5 221.5l-4.2 4.3M67.9 224.7l-4.3 4.3M68.2 233.3l-2 2M69.2 227.9l-4.3 4.2M69.5 236.5l-2 2M70.5 231l-1.3 1.3M73.1 237.4l-4.3 4.3M74.4 240.6l-4.3 4.2M75.8 243.7l-4.3 4.3" fill="none" stroke="#000" stroke-width=".25"/>
<!-- layer: Section Lines -->
<path d="M103.2 200.9l1.9 4.6M114.4 227.8l1.9 4.6" fill="none" stroke="#000" stroke-width=".51"/>
<path d="M113.4 199.4l-4.6 1.9M105.1 205.5l3.3 7.8M109.3 215.5l.9 2.2M111.1 219.9l3.3 7.9M124.5 226.3l-4.6 1.9" fill="none" stroke="#000" stroke-width=".25"/>
<path d="M104.2 203.2l4.3-2.7 .6 1.5zM115.3 230.1l4.3-2.7 .6 1.6z" fill="#000" stroke="#000" stroke-width=".25"/>
<g font-size="7">
<text x="99.1" y="199">A</text>
<text x="29.5" y="231.8">A-A (2:1)</text>
<text x="115.7" y="239.3">A</text>
<text x="289" y="270.6">cover4</text>
</g>
<g font-size="5.1">
<text x="241.4" y="123.4">単位：mm</text>
<text x="241.5" y="129.9">材料：純アルミ</text>
<text x="241.3" y="136.3">めっき：なし</text>
<text x="241.5" y="142.8">個数：2</text>
<text x="289" y="248.5">菖太郎 白井</text>
</g>
<g font-size="4.9">
<text x="126.2" y="17.6">12.3</text>
<text x="60.7" y="57.7" transform="rotate(-68 60.7 57.7)">12.95</text>
<text x="128.6" y="61">11</text>
<text x="134.6" y="68.7" transform="rotate(-90 134.6 68.7)">11</text>
<text x="210" y="71" transform="rotate(-90 210 71)">12.3</text>
<text x="110.1" y="107.9" transform="rotate(23 110.1 107.9)">5.3</text>
<text x="54.9" y="122.9" transform="rotate(-90 54.9 122.9)">1.8 (Φ4.4のザグリ深さ)</text>
<text x="81" y="146.6" transform="rotate(-90 81 146.6)">1</text>
<text x="111.7" y="155.7" transform="rotate(68 111.7 155.7)">Ø31</text>
<text x="175.1" y="155.7" transform="rotate(-90 175.1 155.7)">1.5</text>
<text x="189.2" y="151.4" transform="rotate(-90 189.2 151.4)">2.8</text>
<text x="167.2" y="168" transform="rotate(45 167.2 168)">45°</text>
<text x="76.3" y="185.6" transform="rotate(21 76.3 185.6)">Ø19</text>
<text x="204.4" y="188.4" transform="rotate(79 204.4 188.4)">22.5°</text>
<text x="86" y="213.6" transform="rotate(68 86 213.6)">2</text>
<text x="121.1" y="218.7" transform="rotate(-22 121.1 218.7)">2</text>
<text x="166" y="231.7" transform="rotate(14 166 231.7)">12x Ø4.4 深さ1.8</text>
<text x="158.5" y="239.8" transform="rotate(73 158.5 239.8)">12x Ø2.4 貫通</text>
<text x="80.1" y="241.1" transform="rotate(67 80.1 241.1)">2</text>
<text x="323.5" y="248.5">2025/04/08</text>
<text x="67.1" y="270" transform="rotate(-22 67.1 270)">1.5</text>
<text x="399.1" y="285.7">1/1</text>
</g>
<g font-size="3.6">
<text x="30.5" y="243">注)</text>
<text x="30.5" y="247.6">切り欠き部分の断面図.</text>
<text x="30.4" y="252.2">削る深さは1.5mm</text>
</g>
<g font-size="3.5">
<text x="39" y="8.8">1</text>
<text x="89" y="8.8">2</text>
<text x="139" y="8.8">3</text>
<text x="189" y="8.8">4</text>
<text x="239" y="8.8">5</text>
<text x="289" y="8.8">6</text>
<text x="339" y="8.8">7</text>
<text x="389" y="8.8">8</text>
<text x="16.3" y="30.2">A</text>
<text x="411.3" y="30.2">A</text>
<text x="16.3" y="78">B</text>
<text x="411.3" y="78">B</text>
<text x="16.2" y="125.9">C</text>
<text x="411.2" y="125.9">C</text>
<text x="171.7" y="149.1" transform="rotate(-90 171.7 149.1)">+.1</text>
<text x="175.1" y="147.9" transform="rotate(-90 175.1 147.9)">0</text>
<text x="16.2" y="173.7">D</text>
<text x="411.2" y="173.7">D</text>
<text x="16.3" y="221.6">E</text>
<text x="411.3" y="221.6">E</text>
<text x="16.4" y="269.4">F</text>
<text x="411.4" y="269.4">F</text>
<text x="39" y="290.8">1</text>
<text x="89" y="290.8">2</text>
<text x="139" y="290.8">3</text>
<text x="189" y="290.8">4</text>
<text x="239" y="290.8">5</text>
<text x="289" y="290.8">6</text>
<text x="339" y="290.8">7</text>
<text x="389" y="290.8">8</text>
</g>
<g font-size="2.5">
<text x="231" y="242.9">Dept.</text>
<text x="255" y="242.9">Technical reference</text>
<text x="289" y="242.9">Created by</text>
<text x="350" y="242.9">Approved by</text>
<text x="289" y="252.8">Document type</text>
<text x="350" y="252.8">Document status</text>
<text x="289" y="262.9">Title</text>
<text x="350" y="262.9">DWG No.</text>
<text x="350" y="279.9">Rev.</text>
<text x="360" y="279.9">Date of issue</text>
<text x="396" y="279.9">Sheet</text>
</g>
</svg>
